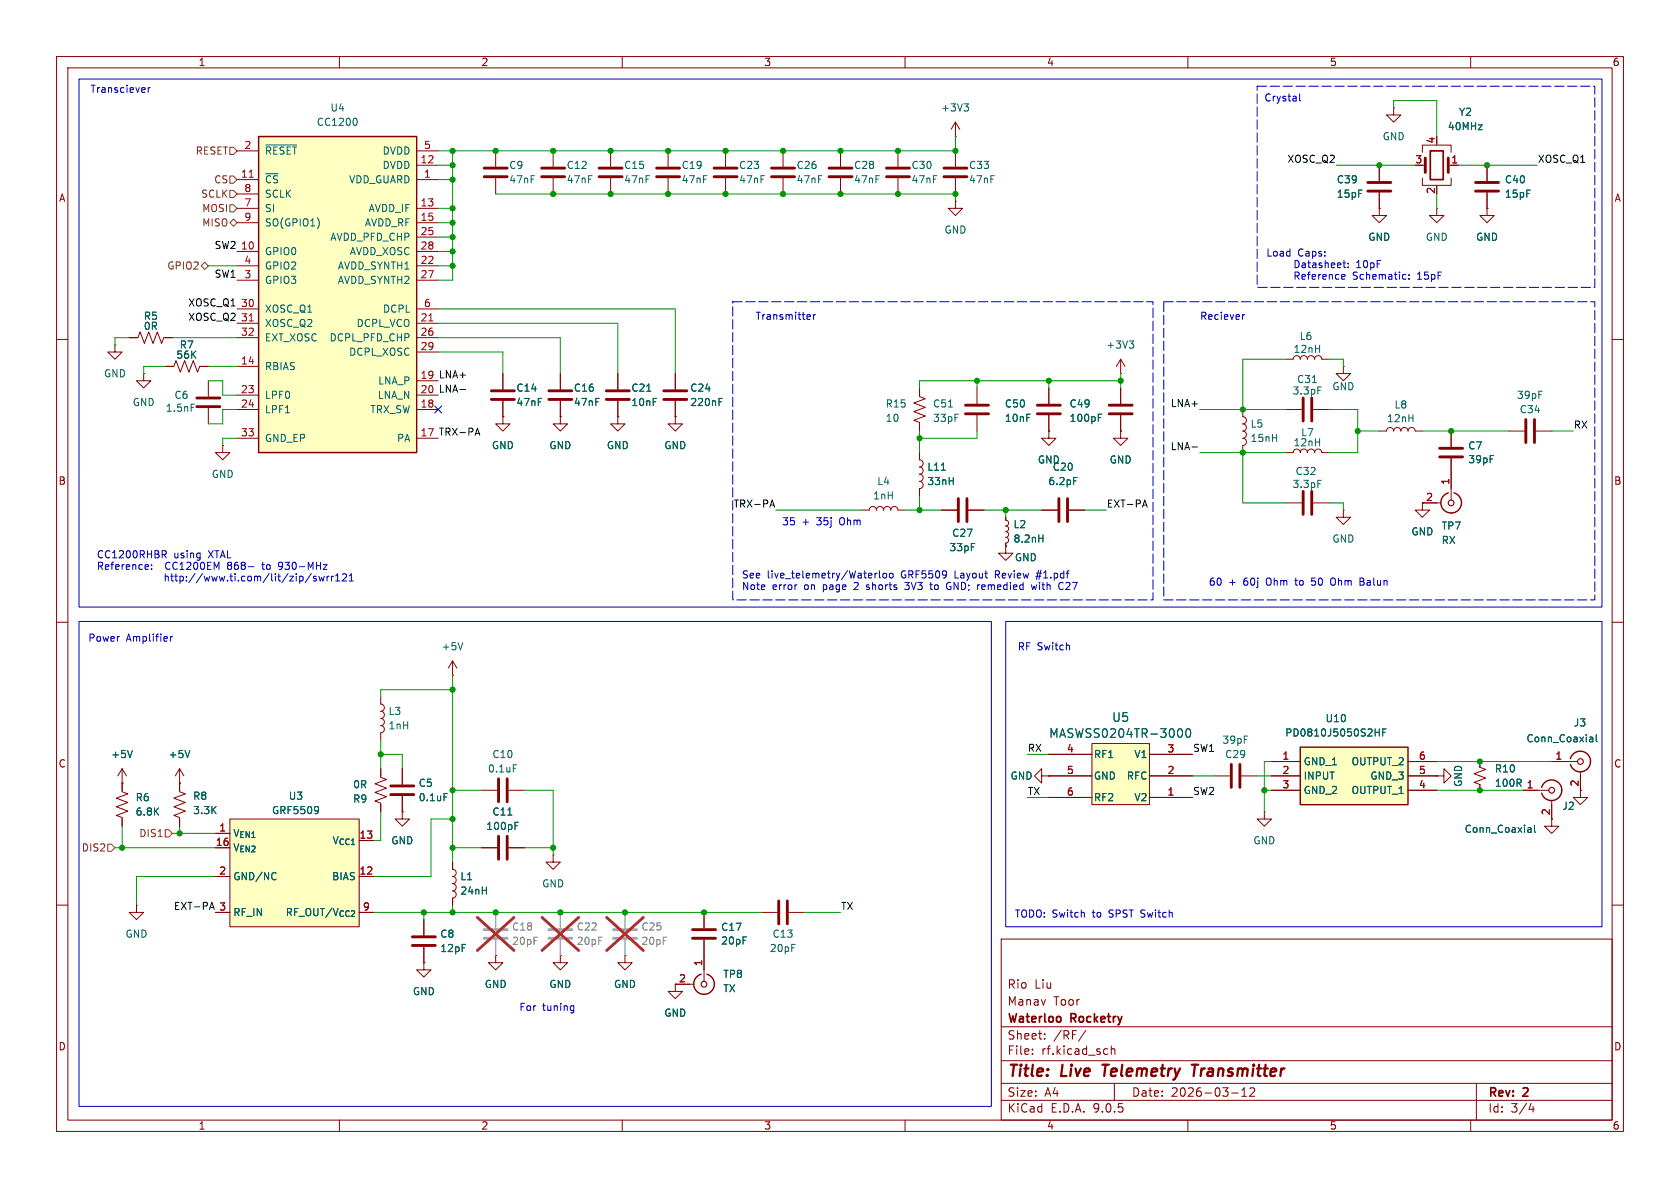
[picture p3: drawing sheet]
<svg xmlns="http://www.w3.org/2000/svg" width="297mm" height="210mm" viewBox="0 0 297 210" stroke-linecap="round" stroke-linejoin="round" font-family="sans-serif">
<g fill="none" stroke="#840000" stroke-width=".18">
<path d="M10 10h277v190h-277zM12 12h273v186h-273zM60 10v2M110 10v2M160 10v2M210 10v2M246.4 19.1v1.2h1.2l-1.2 1.3-1.3-1.3h1.3M246.4 19.1h.1M260 10v2M87.6 26.7v2.8M87.6 31.5v2.8M97.8 26.7v2.8"/>
<path d="M97.8 31.5v2.8M251.5 31.5v1.3h5v-1.3M251.5 26.9v-1.2h5v1.2M251.5 29.2h.5M254 36.8v1.3h1.3l-1.3 1.3-1.3-1.3h1.3M254 36.8h.1M254 32.8v.2M256.5 29.2h1.3M262.9 36.8v1.3h1.3l-1.3 1.3-1.3-1.3h1.3M262.9 36.8h.1M10 60h2M25.4 66v1.3h1.3l-1.3 1.3-1.3-1.3h1.3"/>
<path d="M25.4 66h.1M285 60h2M10 110h2M285 110h2M10 160h2M177 166h108v32h-108zM285 160h2M60 198v2M110 198v2M160 198v2M177 194.5h108M177 191.5h108"/>
<path d="M177 187.5h108M177 181.5h108M182.5 186.3v.1M182.5 185.5v.1M184.7 183.6v.1M184.7 182.8v.1M192 182.1l-1.3 2M196.5 184.9v1.5M196.5 185.5l.2-.1 .3 .1 .1 .9M197 191.5v3M210 198v2M217.7 193.2h1.2"/>
<path d="M219.5 193.8h.9M219.5 192.7l.5-.4v1.5M221 192.4l.5-.1 .2 .1 .1 .3-.9 1.1h.9M260 198v2M261 191.5v6.5M270.7 195l-.4 1.1h.9M271 195.6v1"/>
</g>
<path d="M194.9 188.2h1.1M195.5 188.2l-.3 2M210.7 188.2h1.1M211.3 188.2l-.3 2" fill="none" stroke="#840000" stroke-width=".4"/>
<path d="M85.6 29.7h4.1M85.6 31.2h4.1M95.8 29.7h4M95.8 31.2h4M252 27.9v2.6M256 27.9v2.6" fill="none" stroke="#840000" stroke-width=".51"/>
<path d="M252.9 26.7h2.2v5.1h-2.2z" fill="none" stroke="#840000" stroke-width=".3"/>
<path d="M45.7 24.1h28v55.9h-28z" fill="#ffffc2"/>
<path d="M45.7 24.1h28v55.9h-28zM257 87.1a1.81 1.81 0 0 1 1 2.8 1.81 1.81 0 0 1-2.9 0 1.81 1.81 0 0 1 .9-2.8" fill="none" stroke="#840000" stroke-width=".25"/>
<g fill="none" stroke="#840000" stroke-width=".18">
<path d="M41.9 26.7h3.8M41.9 31.8h3.8M41.9 34.3h3.8M41.9 36.8h3.8M41.9 39.4h3.8M73.7 26.7h3.8M73.7 31.8h3.8M73.7 36.8h3.8M73.7 39.4h3.8M73.7 29.2h3.8M168.9 26.7v2.8M168.9 31.5v2.8"/>
<path d="M243.8 36.8v1.3h1.3l-1.3 1.3-1.2-1.3h1.2M243.8 36.8h.1M243.8 29.2v2.8M243.8 34v2.8M262.9 29.2v2.8M262.9 34v2.8M22.9 59.7h1.5l.4-1 .7 2 .8-2 .8 2 .7-2 .8 2 .4-1h1.5M41.9 44.5h3.8M41.9 47h3.8M41.9 49.5h3.8M41.9 54.6h3.8M41.9 57.2h3.8"/>
<path d="M41.9 59.7h3.8M73.7 44.5h3.8M73.7 47h3.8M73.7 49.5h3.8M73.7 54.6h3.8M73.7 57.2h3.8M73.7 59.7h3.8M73.7 41.9h3.8M20.3 61v1.2h1.3l-1.3 1.3-1.3-1.3h1.3M20.3 61h.1M29.2 64.8h1.5l.4-1 .8 2 .7-2 .8 2 .8-2 .7 2 .4-1h1.5M36.8 67.3v2.8"/>
<path d="M36.8 72.1v2.8M39.4 78.7v1.3h1.2l-1.2 1.3-1.3-1.3h1.3M39.4 78.7h.1M41.9 64.8h3.8M41.9 69.9h3.8M41.9 72.4h3.8M41.9 77.5h3.8M73.7 69.9h3.8M73.7 72.4h3.8M73.7 77.5h3.8M73.7 62.2h3.8M73.7 67.3h3.8"/>
<path d="M88.9 73.7v1.2h1.3l-1.3 1.3-1.3-1.3h1.3M88.9 73.7h.1M88.9 66v2.8M88.9 70.9v2.8M99.1 73.7v1.2h1.2l-1.2 1.3-1.3-1.3h1.3M99.1 73.7h.1M99.1 66v2.8M99.1 70.9v2.8M119.4 73.7v1.2h1.2l-1.2 1.3-1.3-1.3h1.3M119.4 73.7h.1M185.4 76.2v1.3h1.3l-1.3 1.2-1.3-1.2h1.3M185.4 76.2h.1"/>
<path d="M185.4 68.6v2.8M185.4 73.4v2.8M198.1 66h.1M198.1 76.2v1.3h1.3l-1.3 1.2-1.3-1.2h1.3M198.1 76.2h.1M198.1 63.5l-.7 1.3M198.1 63.5l.8 1.3M198.1 63.5v2.5M198.1 68.6v2.8M198.1 73.4v2.8M219.7 72.4v1.3a.64 .64 0 0 1 .7 .6 .64 .64 0 0 1-.7 .6M219.7 74.9a.64 .64 0 0 1 .7 .7 .64 .64 0 0 1-.7 .6 .64 .64 0 0 1 .7 .6 .64 .64 0 0 1-.7 .7 .64 .64 0 0 1 .7 .6 .64 .64 0 0 1-.7 .6v1.3"/>
<path d="M227.3 63.5h1.3a.64 .64 0 0 1 .6-.6 .64 .64 0 0 1 .7 .6 .64 .64 0 0 1 .6-.6 .64 .64 0 0 1 .6 .6 .64 .64 0 0 1 .7-.6 .64 .64 0 0 1 .6 .6 .64 .64 0 0 1 .6-.6 .64 .64 0 0 1 .7 .6h1.2M227.3 72.4h2.8M232.2 72.4h2.7M237.5 64.8v1.2h1.3l-1.3 1.3-1.3-1.3h1.3M237.5 64.8h.1M243.8 76.2h1.3a.64 .64 0 0 1 .6-.6 .64 .64 0 0 1 .7 .6 .64 .64 0 0 1 .6-.6 .64 .64 0 0 1 .6 .6 .64 .64 0 0 1 .7-.6 .64 .64 0 0 1 .6 .6 .64 .64 0 0 1 .7-.6 .64 .64 0 0 1 .6 .6h1.3M256.5 76.2v2.8M266.7 76.2h2.8M271.5 76.2h2.8M177.8 96.5v1.3h1.3l-1.3 1.3-1.3-1.3h1.3M177.8 96.5h.1M177.8 91.4v.5l.4 .2 .1 .4-.1 .3-.4 .2"/>
<path d="M177.8 93l.3 .1 .2 .2-.1 .5-.4 .2 .4 .1 .1 .4-.1 .4-.4 .1 .4 .1 .1 .4-.1 .4-.4 .1v.5M184.1 90.2h2.8M189 90.2h2.8M227.3 80h1.3a.64 .64 0 0 1 .6-.6 .64 .64 0 0 1 .7 .6 .64 .64 0 0 1 .6-.6 .64 .64 0 0 1 .6 .6 .64 .64 0 0 1 .7-.6 .64 .64 0 0 1 .6 .6 .64 .64 0 0 1 .6-.6 .64 .64 0 0 1 .7 .6h1.2M227.3 88.9h2.8M232.2 88.9h2.7M237.5 90.2v1.2h1.3l-1.3 1.3-1.3-1.3h1.3M237.5 90.2h.1M254.8 88.9h-3.3v1.3h1.2l-1.2 1.2-1.3-1.2h1.3M256.5 81v7.4M80 119.4h.1M80 116.8l-.8 1.3"/>
<path d="M80 116.8l.8 1.3M80 116.8v2.6M21.6 138.4h.1M21.6 135.9v4.1l1 .3-2 .8 2 .8-2 .7 2 .8-2 .7 1 .4v1.6M21.6 135.9l-.8 1.3M21.6 135.9l.8 1.3M31.7 138.4h.1M31.7 135.9l-.7 1.3M31.7 135.9l.8 1.3M31.7 135.9v2.5M67.3 123.2v1.3a.64 .64 0 0 1 .7 .6 .64 .64 0 0 1-.7 .6 .64 .64 0 0 1 .7 .7 .64 .64 0 0 1-.7 .6 .64 .64 0 0 1 .7 .6 .64 .64 0 0 1-.7 .7 .64 .64 0 0 1 .7 .6 .64 .64 0 0 1-.7 .6v1.3M85.1 139.7h2.8"/>
<path d="M89.9 139.7h2.8M24.1 160v1.3h1.3l-1.3 1.3-1.2-1.3h1.2M24.1 160h.1M87.6 168.9v1.3h1.3l-1.3 1.3-1.2-1.3h1.2M87.6 168.9h.1"/>
</g>
<g fill="none" stroke="#006464" stroke-width=".18">
<path d="M47 25.6h5.5M56.3 38.9l.2 .4-.2 .8M62.8 20.9a.79 .79 0 0 1 0 1.3M33.8 71.4h.6M194.2 73.8h.4M194.2 73.2h.6M199.6 60.3h.8l-.4 .5M200.2 60.8l.2 .2v.3l-.2 .2M232 67.6h.7M233 68.4h.6M183.7 95.2h.7M184.4 94.6v1.2"/>
<path d="M189.8 84.4h.6M233 84.9h.6M81.8 113.6l-.4 1.3M23.4 132.7l-.4 1.2M33.6 132.7l-.5 1.2M90.7 135.2h.6"/>
</g>
<path d="M44.1 31.3h.7M44.1 56.7h.7M75.8 56.7h.7" fill="none" stroke="#a90000" stroke-width=".18"/>
<g fill="none" stroke="#840000" stroke-width=".51">
<path d="M166.9 29.7h4M166.9 31.2h4M241.8 32.3h4.1M241.8 33.8h4.1M260.9 32.3h4M260.9 33.8h4M34.8 70.4h4.1M34.8 71.9h4.1M86.9 69.1h4M86.9 70.6h4M97 69.1h4.1M97 70.6h4.1"/>
<path d="M183.4 71.6h4.1M183.4 73.2h4.1M196.1 71.6h4.1M196.1 73.2h4.1M230.4 70.4v4M231.9 70.4v4M254.5 79.2h4.1M269.7 74.2v4M271.3 74.2v4M187.2 88.1v4.1M188.7 88.1v4.1M230.4 86.9v4"/>
<path d="M231.9 86.9v4M254.5 80.8h4.1M88.1 137.7v4M89.7 137.7v4"/>
</g>
<circle cx="256.5" cy="88.9" r=".51" fill="none" stroke="#840000" stroke-width=".2"/>
<path d="M229.9 132.1h19v10.1h-19z" fill="#ffffc2"/>
<path d="M229.9 132.1h19v10.1h-19zM277.6 134.1a1.81 1.81 0 0 1 2.8-1 1.81 1.81 0 0 1 0 3 1.81 1.81 0 0 1-2.8-1M125 172.2a1.81 1.81 0 0 1 1 2.8 1.81 1.81 0 0 1-3 0 1.81 1.81 0 0 1 1-2.8" fill="none" stroke="#840000" stroke-width=".25"/>
<g fill="none" stroke="#840000" stroke-width=".18">
<path d="M107.9 26.7v2.8M107.9 31.5v2.8M118.1 26.7v2.8M118.1 31.5v2.8M128.3 26.7v2.8M128.3 31.5v2.8M138.4 26.7v2.8M138.4 31.5v2.8M148.6 26.7v2.8M148.6 31.5v2.8M158.7 26.7v2.8M158.7 31.5v2.8"/>
<path d="M168.9 24.1h.1M168.9 35.6v1.2h1.3l-1.3 1.3-1.3-1.3h1.3M168.9 35.6h.1M168.9 21.6l-.8 1.3M168.9 21.6l.8 1.3M168.9 21.6v2.5M109.2 73.7v1.2h1.3l-1.3 1.3-1.3-1.3h1.3M109.2 73.7h.1M109.2 66v2.8M109.2 70.9v2.8M119.4 66v2.8M119.4 70.9v2.8"/>
<path d="M172.7 68.6v2.8M172.7 73.4v2.8M152.4 90.2h1.3a.64 .64 0 0 1 .6-.7 .64 .64 0 0 1 .6 .7 .64 .64 0 0 1 .7-.7 .64 .64 0 0 1 .6 .7 .64 .64 0 0 1 .6-.7 .64 .64 0 0 1 .7 .7 .64 .64 0 0 1 .6-.7 .64 .64 0 0 1 .6 .7h1.3M166.4 90.2h2.8M171.2 90.2h2.8M31.7 138.4v1.6l1.1 .3-2.1 .8 2.1 .8-2.1 .7 2.1 .8-2.1 .7 1 .4v1.6M71.1 135.9v2.8M224.8 134.6h5.1M224.8 137.2h5.1M224.8 139.7h5.1M248.9 134.6h5.1M248.9 137.2h5.1"/>
<path d="M248.9 139.7h5.1M274.3 134.6h4.6M279.4 136.4v3.3M71.1 140.7v2.8M97.8 151.1v1.3h1.3l-1.3 1.3-1.3-1.3h1.3M97.8 151.1h.1M223.5 143.5v1.3h1.3l-1.3 1.3-1.3-1.3h1.3M223.5 143.5h.1M99.1 168.9v1.3h1.2l-1.2 1.3-1.3-1.3h1.3M99.1 168.9h.1M110.5 168.9v1.3h1.3l-1.3 1.3-1.3-1.3h1.3M110.5 168.9h.1"/>
<path d="M119.4 174h3.3M124.5 161.3v2.8M124.5 166.1v7.4M134.6 161.3h2.8M139.4 161.3h2.8"/>
</g>
<g fill="none" stroke="#006464" stroke-width=".18">
<path d="M170.4 18.4h.8l-.4 .4M171 18.8l.2 .3v.3l-.2 .2M114.3 69.2h.8M127.1 71h.4M127.1 70.4h.6M167.7 72h.7M243.1 129.5h.7M243.8 128.8v1.3M244.4 129.5h.5M245 128.8h-.6v1.3M281.2 130.3h.2l.2 .2v.6M281.6 131.1h-.4"/>
<path d="M281.6 130.6l-.4 .1M282.2 129.9v1.1l.2 .1M78.5 140.3h.6"/>
</g>
<g fill="none" stroke="#840000" stroke-width=".51">
<path d="M105.9 29.7h4.1M105.9 31.2h4.1M116.1 29.7h4M116.1 31.2h4M126.2 29.7h4.1M126.2 31.2h4.1M136.4 29.7h4.1M136.4 31.2h4.1M146.6 29.7h4M146.6 31.2h4M156.7 29.7h4.1M156.7 31.2h4.1"/>
<path d="M107.2 69.1h4.1M107.2 70.6h4.1M117.3 69.1h4.1M117.3 70.6h4.1M170.7 71.6h4.1M170.7 73.2h4.1M169.4 88.1v4.1M170.9 88.1v4.1M69.1 138.9h4.1M69.1 140.5h4.1M137.7 159.3v4M139.2 159.3v4"/>
<path d="M122.4 164.3h4.1M122.4 165.9h4.1"/>
</g>
<path d="M85.6 164.3h4.1M85.6 165.9h4.1M97 164.3h4.1M97 165.9h4.1M108.5 164.3h4M108.5 165.9h4" fill="none" stroke="#a1a1a1" stroke-width=".51"/>
<path d="M87.6 161.3v2.8M87.6 166.1v2.8M99.1 161.3v2.8M99.1 166.1v2.8M110.5 161.3v2.8M110.5 166.1v2.8" fill="none" stroke="#a1a1a1" stroke-width=".18"/>
<path d="M84.4 162.2l6.5 5.8M90.9 162.2l-6.5 5.8M95.8 162.2l6.5 5.8M102.3 162.2l-6.5 5.8M107.3 162.2l6.4 5.8M113.7 162.2l-6.4 5.8" fill="none" stroke="#e12e31" stroke-width=".46"/>
<g fill="none" stroke="#840000" stroke-width=".2">
<circle cx="279.4" cy="134.6" r=".51"/>
<circle cx="124.5" cy="174" r=".51"/>
</g>
<path d="M40.6 144.8h22.9v19h-22.9z" fill="#ffffc2"/>
<path d="M184.1 137.2v-1.3l-1.2 1.3 1.2 1.2v-1.2h1.3M185.4 137.2h.1M38.1 147.3h2.5M38.1 149.9h2.5M38.1 154.9h2.5M40.6 144.8h22.9v19h-22.9zM63.5 154.9h2.5M38.1 161.3h2.5M63.5 161.3h2.5" fill="none" stroke="#840000" stroke-width=".18"/>
<path d="M48.6 154.2l.2 .2M48.8 155.4l-.2 .1M56.2 142.6l.1 .1a1.07 1.07 0 0 1-.2 1M56.3 143.1l-.1 .2" fill="none" stroke="#006464" stroke-width=".18"/>
<path d="M193 131.4h10.2v10.8h-10.2z" fill="#ffffc2"/>
<g fill="none" stroke="#840000" stroke-width=".18">
<path d="M243.8 36.8h.1M243.8 29.2v2.8M243.8 34v2.8M256.5 29.2h1.3M262.9 36.8h.1M262.9 29.2v2.8M262.9 34v2.8M22.9 59.7h1.2M29.2 59.7h1.3M29.2 64.8h1.3M35.6 64.8h1.2M88.9 73.7h.1"/>
<path d="M88.9 66v2.8M88.9 70.9v2.8M99.1 73.7h.1M99.1 66v2.8M99.1 70.9v2.8M109.2 73.7h.1M109.2 66v2.8M109.2 70.9v2.8M119.4 73.7h.1M119.4 66v2.8M119.4 70.9v2.8M162.6 68.6v1.5l1 .4-2.1 .7 2.1 .8-2.1 .8 2.1 .7-2.1 .8 1.1 .4v1.5"/>
<path d="M185.4 76.2h.1M185.4 68.6v2.8M185.4 73.4v2.8M198.1 76.2h.1M198.1 68.6v2.8M198.1 73.4v2.8M256.5 76.2v2.8M162.6 80v1.3a.64 .64 0 0 1 .6 .6 .64 .64 0 0 1-.6 .7 .64 .64 0 0 1 .6 .6 .64 .64 0 0 1-.6 .6 .64 .64 0 0 1 .6 .7 .64 .64 0 0 1-.6 .6 .64 .64 0 0 1 .6 .6 .64 .64 0 0 1-.6 .7v1.2M166.4 90.2h2.8M171.2 90.2h2.8M177.8 96.5h.1M177.8 91.4v.5"/>
<path d="M177.8 96v.5M184.1 90.2h2.8M189 90.2h2.8M251.5 88.9h2.5M256.5 81v5.4M21.6 138.4h.1M21.6 138.4v1.3M31.7 138.4h.1M31.7 138.4v1.3M67.3 135.9v1.5l1 .4-2 .8 2 .7-2 .8 2 .7-2 .8 1 .4v1.5M71.1 135.9v2.8M185.4 137.2h.1"/>
<path d="M185.4 133.4h7.6M185.4 137.2h7.6M193 131.4h10.2v10.8h-10.2zM203.2 133.4h7.6M203.2 137.2h7.6M214.6 137.2h2.8M219.5 137.2h2.7M224.8 137.2h5.1M224.8 139.7h5.1M224.8 134.6h5.1M248.9 137.2h5.1M248.9 139.7h5.1"/>
<path d="M248.9 134.6h5.1M254 137.2h1.3v-1.3l1.2 1.3-1.2 1.2v-1.2M254 137.2h.1M261.6 134.6v1l1 .4-2 .8 2 .7-2 .8 1 .4v1M269.2 139.7h4.6M274.3 134.6h2.6M279.4 137.2v3.8h1.3l-1.3 1.2-1.3-1.2h1.3M21.6 144.8v1.3M31.7 144.8v1.3M38.1 149.9h2.5M38.1 147.3h2.5M38.1 154.9h2.5"/>
<path d="M63.5 154.9h2.5M71.1 143.5v1.3h1.3l-1.3 1.3-1.3-1.3h1.3M71.1 143.5h.1M71.1 140.7v2.8M80 152.4v1.3a.64 .64 0 0 1 .7 .6 .64 .64 0 0 1-.7 .6 .64 .64 0 0 1 .7 .7 .64 .64 0 0 1-.7 .6M80 156.2a.64 .64 0 0 1 .7 .6 .64 .64 0 0 1-.7 .7 .64 .64 0 0 1 .7 .6 .64 .64 0 0 1-.7 .7v1.2M85.1 149.9h2.8M89.9 149.9h2.8M185.4 141h7.6M203.2 141h7.6M274.3 141.5v4.6h1.3l-1.3 1.2-1.3-1.2h1.3M38.1 161.3h2.5"/>
<path d="M63.5 161.3h2.5M74.9 170.2v1.3h1.3l-1.3 1.2-1.2-1.2h1.2M74.9 170.2h.1M74.9 162.6v2.8M74.9 167.4v2.8M87.6 168.9h.1M99.1 168.9h.1M110.5 168.9h.1M121.9 174h-2.5v1.3h1.2l-1.2 1.2-1.3-1.2h1.3M124.5 161.3v2.8M124.5 166.1v5.4"/>
</g>
<g fill="none" stroke="#006464" stroke-width=".18">
<path d="M114.3 69.2h.8M127.1 71h.4M127.1 70.4h.6M194.2 73.8h.4M194.2 73.2h.6M166.4 83.1h.7M183.7 95.2h.7M184.4 94.6v1.2M189.8 84.4h.6M23.4 132.7l-.4 1.2M33.6 132.7l-.5 1.2M208.4 128.9l.1-.1a.83 .83 0 0 1 .6 .7 .83 .83 0 0 1-.3 .8h-.4"/>
<path d="M209.8 128.9l.2-.1a.83 .83 0 0 1 .6 .7 .83 .83 0 0 1-.3 .8h-.2a.83 .83 0 0 1-.6-.6 .83 .83 0 0 1 .3-.8zM243.1 129.5h.7M243.8 128.8v1.3M244.4 129.5h.5M245 128.8h-.6v1.3M281.2 130.3h.2l.2 .2v.6M281.6 131.1h-.4M281.6 130.6l-.4 .1M282.2 129.9v1.1l.2 .1M48.6 154.2l.2 .2M48.8 155.4l-.2 .1M56.2 142.6l.1 .1a1.07 1.07 0 0 1-.2 1"/>
<path d="M56.3 143.1l-.1 .2M78.5 140.3h.6M89.8 144.1h.7M91 146h.5M91 145.4h.7M270.2 146.3h.3l.2 .2v.6M270.7 147.1h-.5M270.7 146.6l-.5 .1M271.3 145.9v1.1l.2 .1"/>
</g>
<path d="M217.7 135.1v4.1M219.2 135.1v4.1M88.1 147.8v4.1M89.7 147.8v4.1M72.9 165.6h4.1M72.9 167.1h4.1" fill="none" stroke="#840000" stroke-width=".51"/>
<path d="M272.5 139.2a1.81 1.81 0 0 1 2.8-1 1.81 1.81 0 0 1 .1 2.9 1.81 1.81 0 0 1-2.8-.9" fill="none" stroke="#840000" stroke-width=".25"/>
<circle cx="274.3" cy="139.7" r=".51" fill="none" stroke="#840000" stroke-width=".2"/>
<path d="M40.6 33.7h.7l.6 .6-.6 .6h-.7zM40.6 31.1h.7l.6 .7-.6 .6h-.7zM40.6 26h.7l.6 .7-.6 .6h-.7zM40.6 36.2h.7l.6 .6-.6 .7h-.7zM40.6 39.4l.7-.7 .6 .7-.6 .6zM35.6 47l.6-.6 .6 .6-.6 .6zM19 149.2h.7l.6 .7-.6 .6h-.7zM29.2 146.7h.6l.7 .6-.7 .7h-.6z" fill="none" stroke="#725600" stroke-width=".18"/>
<path d="M81.3 68.9h1M84.1 76.6h.6M84.4 75.7l.4 1.3M210.7 79h1M136.2 89.3h.6M136.5 88.4l.4 1.3M202.1 89.3h.6M202.4 88.4l.4 1.3M37.5 159.5l.4 1.3M37.2 160.4h.6" fill="none" stroke="#0f0f0f" stroke-width=".18"/>
<g fill="none" stroke="#009600" stroke-width=".18">
<path d="M246.4 19.1v-1.3h7.6v6.3M77.5 29.2h2.5M77.5 39.4h2.5M77.5 36.8h2.5M77.5 31.8h2.5M80 26.7v22.8h-2.5M87.6 34.3h81.3v1.3M168.9 24.1v2.6h-91.4M236.2 29.2h14M254 34.3v2.5M257.8 29.2h14M22.9 59.7h-2.6v1.3"/>
<path d="M30.5 59.7h11.4M36.8 47h5.1M77.5 41.9h2.5M77.5 57.2h31.7v8.8M77.5 59.7h21.6v6.3M77.5 54.6h41.9v11.4M77.5 44.5h2.5M77.5 47h2.5M29.2 64.8h-3.8v1.2M36.8 67.3h2.6v2.6h2.5M36.8 64.8h5.1M41.9 72.4h-2.5v2.5h-2.6"/>
<path d="M41.9 77.5h-2.5v1.2M77.5 62.2h11.4v3.8M162.6 76.2v3.8M172.7 76.2v1.3h-10.1M172.7 67.3v1.3M185.4 67.3v1.3M198.1 67.3h-35.5v1.3M198.1 66v2.6M212.1 72.4h15.2M227.3 63.5h-7.6v8.9M234.9 72.4h5.1v7.6h-5.1M234.9 63.5h2.6v1.3"/>
<path d="M240 76.2h3.8M251.5 76.2h15.2M274.3 76.2h3.8M137.2 90.2h15.2M160 90.2h6.4M162.6 87.6v2.6M174 90.2h10.1M177.8 90.2v1.2M191.8 90.2h3.8M212.1 80h15.2M219.7 80v8.9h7.6M234.9 88.9h2.6v1.3"/>
<path d="M80 119.4v33M67.3 133.4h3.8v2.5M67.3 130.8v5.1M80 121.9h-12.7v1.3M80 139.7h5.1M92.7 139.7h5.1v11.4M181.6 133.4h3.8M210.8 137.2h3.8M222.2 137.2h2.6M223.5 139.7h1.3M224.8 134.6h-1.3v8.9M254 134.6h20.3"/>
<path d="M254 139.7h15.2M20.3 149.9h17.8M21.6 146.1v3.8M30.5 147.3h7.6M31.7 146.1v1.2M38.1 154.9h-14v5.1M67.3 143.5v5.1h-1.3M80 149.9h5.1M80 144.8h-3.8v10.1h-10.2M92.7 149.9h5.1M181.6 141h3.8M66 161.3h68.6"/>
<path d="M74.9 161.3v1.3M80 160v1.3M142.2 161.3h6.4"/>
</g>
<path d="M76.9 71.8l1.2 1.2M78.1 71.8l-1.2 1.2" fill="none" stroke="#000084" stroke-width=".18"/>
<g fill="none" stroke="#0000c2" stroke-width=".18">
<path d="M14 14h269.2v93.3h-269.2zM26.2 15.5v.8M26.6 15.5l-.4 .2M229.8 16.6v1.1l.1 .2M142.8 55.6l.4 .1 .1 .2-.6 .1M143.2 56.4l-.4 .1M143.8 55.6v.9M144.2 55.6l-.4 .3M219.7 55.6v.9M220 55.6l-.3 .3M232.4 48.5l.2 .3-.6 .1M232.5 49.3l-.1 .1"/>
<path d="M233.1 48.5v.9M233.2 46.5v.3l.5 .2v.1l-.1 .2h-.4M233.5 48.5l-.4 .3M233.9 48.9l.6-.1-.1-.2-.4-.1-.1 .2v.6h.5M234.3 46v1.3M234.3 46.5v.1M234.5 46.5l.3 .2v.6M235 48.6l.2-.1 .3 .1v.8M235 48.5v.9M235.4 46.9l.6-.1-.1-.3h-.4l-.1 .2v.6h.5M236.5 46.9l.6-.1-.1-.3h-.4l-.1 .2v.6h.5M236.7 48.6l-.4-.1-.2 .3 .1 .5h.5"/>
<path d="M237.2 48.9l.6-.1-.1-.2-.3-.1-.2 .2v.6h.5M237.4 46.5h.5M237.6 46v1.1l.3 .2M238.3 47.2v.1M238.3 46.5v.2M248.2 48.5l.3 .1M248.5 49.3l-.3 .1M249.1 49.2v.2M249.1 48.6v.1M26.1 99.8l.2 .3-.7 .1M26.8 99.9v.1M28.7 97.3h.5l.2 .3-.1 .3-.6 .1"/>
<path d="M29 98l.4 .6M49.5 99.4l-.3 .2v.3l.3 .3M57.2 99.8h.6l-.6 .9h.6M14 109.9h161.3v85.7h-161.3zM26.2 100.6l-.1 .1M26.8 100.5v.2M30.1 112.5v.9M30.5 112.5l-.4 .3M43.9 100.2h1M49.4 100.7h.2M55 101.4l-1.1 1.6M55.9 101.9h-.3l-.2 .1 .1 .2 .4 .1v.3h-.5"/>
<path d="M56.4 101.9l.2 .8 .3-.6 .2 .6 .2-.8M57.8 101.9v.8M58.2 101.9l-.4 .2M58.6 101.9v.8M59 101.9l-.4 .2M59.3 102.7h.8M59.3 101.8l.4-.4v1.3M60.5 101.6l.5-.2 .3 .4-.8 .9h.8M61.7 102.7h.8M61.7 101.8l.4-.4v1.3M153.2 104.2h.1M153.2 103.4v.2l.2 .2"/>
<path d="M154.7 101.3v.9M155.1 101.3l-.4 .3M155.5 100.9v1.1l.2 .2M156.1 101.5l.2-.2 .4 .2v.4l-.1 .2-.3 .1-.2-.1zM157.3 101.5l.2-.2 .3 .2 .1 .4-.1 .2-.3 .1-.2-.1zM160 104.1l.5 .1M160.7 103l-.4 .4h.2M164.4 103.4h.4M164.5 104l.3 .2M167.6 103h.5M167.9 103.7h.2M168.1 104.1l-.2 .1h-.3"/>
<path d="M177.8 109.9h105.4v53.9h-105.4zM182.3 103.4l.3 .8 .2-.6 .3 .6 .2-.8M183.1 101.9h.9M183.2 101.3h.9M183.6 100.8l-.4 1.6M188 104.1l-.3 .1M189.1 103.5l-.7 .7h.8M231.9 103.3l.1 .2M232.5 102.2h-.6v.6l.1-.1M235.8 102.2a.43 .43 0 0 0-.6 .4v.4a.43 .43 0 0 0 .6 .5M240.4 102.2h.6M240.4 102.8h.5"/>
<path d="M240.9 102.8h.1M241 102.7l-.1 .1M241 103.4l-.6 .1M101.1 177.8l.3 .1M101.4 177.8v1l-.2 .3M101.4 178.6h-.3"/>
</g>
<path d="M222.2 15.2h59.7v35.6h-59.7zM129.5 53.3h74.3v52.7h-74.3zM205.7 53.3h76.2v52.7h-76.2z" fill="none" stroke="#0000c2" stroke-width=".18" stroke-dasharray="1.7 .6"/>
<path d="M87.6 161.3v2.8M87.6 166.1v2.8M99.1 161.3v2.8M99.1 166.1v2.8M110.5 161.3v2.8M110.5 166.1v2.8" fill="none" stroke="#a1a1a1" stroke-width=".18"/>
<path d="M84.4 162.2l6.5 5.8M90.9 162.2l-6.5 5.8M95.8 162.2l6.5 5.8M102.3 162.2l-6.5 5.8M107.3 162.2l6.4 5.8M113.7 162.2l-6.4 5.8" fill="none" stroke="#e12e31" stroke-width=".46"/>
<g fill="#009600" stroke="#009600" stroke-width=".18">
<circle cx="162.6" cy="90.2" r=".46"/>
<circle cx="177.8" cy="90.2" r=".46"/>
<circle cx="87.6" cy="26.7" r=".46"/>
<circle cx="168.9" cy="26.7" r=".46"/>
<circle cx="223.5" cy="139.7" r=".46"/>
<circle cx="261.6" cy="134.6" r=".46"/>
<circle cx="261.6" cy="139.7" r=".46"/>
<circle cx="243.8" cy="29.2" r=".46"/>
<circle cx="256.5" cy="76.2" r=".46"/>
<circle cx="240" cy="76.2" r=".46"/>
<circle cx="219.7" cy="80" r=".46"/>
<circle cx="262.9" cy="29.2" r=".46"/>
<circle cx="118.1" cy="34.3" r=".46"/>
<circle cx="107.9" cy="34.3" r=".46"/>
<circle cx="118.1" cy="26.7" r=".46"/>
<circle cx="158.7" cy="34.3" r=".46"/>
<circle cx="148.6" cy="34.3" r=".46"/>
<circle cx="168.9" cy="34.3" r=".46"/>
<circle cx="148.6" cy="26.7" r=".46"/>
<circle cx="158.7" cy="26.7" r=".46"/>
<circle cx="128.3" cy="26.7" r=".46"/>
<circle cx="128.3" cy="34.3" r=".46"/>
<circle cx="138.4" cy="26.7" r=".46"/>
<circle cx="138.4" cy="34.3" r=".46"/>
<circle cx="172.7" cy="67.3" r=".46"/>
<circle cx="162.6" cy="77.5" r=".46"/>
<circle cx="97.8" cy="34.3" r=".46"/>
<circle cx="219.7" cy="72.4" r=".46"/>
<circle cx="185.4" cy="67.3" r=".46"/>
<circle cx="198.1" cy="67.3" r=".46"/>
<circle cx="97.8" cy="26.7" r=".46"/>
<circle cx="107.9" cy="26.7" r=".46"/>
<circle cx="80" cy="26.7" r=".46"/>
<circle cx="80" cy="41.9" r=".46"/>
<circle cx="80" cy="39.4" r=".46"/>
<circle cx="80" cy="36.8" r=".46"/>
<circle cx="80" cy="31.8" r=".46"/>
<circle cx="80" cy="29.2" r=".46"/>
<circle cx="80" cy="44.5" r=".46"/>
<circle cx="80" cy="47" r=".46"/>
<circle cx="80" cy="121.9" r=".46"/>
<circle cx="80" cy="139.7" r=".46"/>
<circle cx="74.9" cy="161.3" r=".46"/>
<circle cx="67.3" cy="133.4" r=".46"/>
<circle cx="21.6" cy="149.9" r=".46"/>
<circle cx="31.7" cy="147.3" r=".46"/>
<circle cx="87.6" cy="161.3" r=".46"/>
<circle cx="97.8" cy="149.9" r=".46"/>
<circle cx="110.5" cy="161.3" r=".46"/>
<circle cx="80" cy="144.8" r=".46"/>
<circle cx="99.1" cy="161.3" r=".46"/>
<circle cx="80" cy="161.3" r=".46"/>
<circle cx="80" cy="149.9" r=".46"/>
<circle cx="124.5" cy="161.3" r=".46"/>
</g>
<g font-size="2.8" fill="#840000">
<text x="178" y="190.9">Title:</text>
<text x="187.7" y="190.9">Live</text>
<text x="195.8" y="190.9">Telemetry</text>
<text x="212.4" y="190.9">Transmitter</text>
</g>
<g font-size="2.1" fill="#006464">
<text x="185.4" y="130.6">MASWSS0204TR-3000</text>
<text x="196.5" y="127.8">U5</text>
</g>
<g font-size="2.1" fill="#840000">
<text x="178" y="178">Manav</text>
<text x="178" y="175">Rio</text>
<text x="182.9" y="175">Liu</text>
<text x="186.2" y="178">Toor</text>
<text x="178" y="184">Sheet:</text>
<text x="178" y="181.2">Waterloo</text>
<text x="186.2" y="184">/RF/</text>
<text x="189.4" y="181.2">Rocketry</text>
<text x="178" y="186.7">File:</text>
<text x="184.1" y="186.7">rf.kicad_sch</text>
<text x="178" y="196.9">KiCad</text>
<text x="178" y="194.1">Size:</text>
<text x="184.7" y="194.1">A4</text>
<text x="185.7" y="196.9">E.D.A.</text>
<text x="193.3" y="196.9">9.0.5</text>
<text x="200" y="194.1">Date:</text>
<text x="207" y="194.1">2026-03-12</text>
<text x="263" y="194.3">Rev:</text>
<text x="263" y="196.9">Id:</text>
<text x="267.1" y="196.9">3/4</text>
<text x="269.4" y="194.3">2</text>
</g>
<g font-size="1.8" fill="#840000">
<text x="35" y="11.9">1</text>
<text x="85" y="11.9">2</text>
<text x="135" y="11.9">3</text>
<text x="185" y="11.9">4</text>
<text x="235" y="11.9">5</text>
<text x="285" y="11.9">6</text>
<text x="10.3" y="35.9">A</text>
<text x="285.3" y="35.9">A</text>
<text x="10.3" y="85.9">B</text>
<text x="252" y="88.6">2</text>
<text x="285.3" y="85.9">B</text>
<text x="10.3" y="135.9">C</text>
<text x="285.3" y="135.9">C</text>
<text x="279.1" y="139.1" transform="rotate(-90 279.1 139.1)">2</text>
<text x="274.1" y="144.2" transform="rotate(-90 274.1 144.2)">2</text>
<text x="10.3" y="185.9">D</text>
<text x="285.3" y="185.9">D</text>
<text x="35" y="199.9">1</text>
<text x="85" y="199.9">2</text>
<text x="135" y="199.9">3</text>
<text x="185" y="199.9">4</text>
<text x="235" y="199.9">5</text>
<text x="285" y="199.9">6</text>
</g>
<g font-size="1.8" fill="#0000c2">
<text x="15.9" y="16.6">Transciever</text>
<text x="223.4" y="18.1">Crystal</text>
<text x="223.8" y="45.6">Load</text>
<text x="223.8" y="47.6">Datasheet:</text>
<text x="229.4" y="45.6">Caps:</text>
<text x="239.7" y="47.6">10pF</text>
<text x="223.8" y="49.6">Reference</text>
<text x="239.1" y="49.6">Schematic:</text>
<text x="250.7" y="49.6">15pF</text>
<text x="133.5" y="56.7">Transmitter</text>
<text x="212.1" y="56.7">Reciever</text>
<text x="138.2" y="93.1">35</text>
<text x="141.8" y="93.1">+</text>
<text x="144.5" y="93.1">35j</text>
<text x="148.7" y="93.1">Ohm</text>
<text x="17" y="98.9">CC1200RHBR</text>
<text x="17" y="100.9">Reference:</text>
<text x="29.3" y="100.9">CC1200EM</text>
<text x="30.7" y="98.9">using</text>
<text x="37" y="98.9">XTAL</text>
<text x="40.5" y="100.9">868-</text>
<text x="46.9" y="100.9">to</text>
<text x="49.9" y="100.9">930-MHz</text>
<text x="29.2" y="103">http://www.ti.com/lit/zip/swrr121</text>
<text x="131.1" y="102.5">See</text>
<text x="131.1" y="104.5">Note</text>
<text x="135.6" y="102.5">live_telemetry/Waterloo</text>
<text x="136.5" y="104.5">error</text>
<text x="142.3" y="104.5">on</text>
<text x="145.8" y="104.5">page</text>
<text x="151.5" y="104.5">2</text>
<text x="153.9" y="104.5">shorts</text>
<text x="159.4" y="102.5">GRF5509</text>
<text x="160.9" y="104.5">3V3</text>
<text x="165.6" y="104.5">to</text>
<text x="168.6" y="104.5">GND; remedied</text>
<text x="169" y="102.5">Layout</text>
<text x="176.4" y="102.5">Review</text>
<text x="183.9" y="102.5">#1.pdf</text>
<text x="184.1" y="104.5">with</text>
<text x="189.1" y="104.5">C27</text>
<text x="213.6" y="103.7">60</text>
<text x="217.2" y="103.7">+</text>
<text x="219.9" y="103.7">60j</text>
<text x="224.1" y="103.7">Ohm</text>
<text x="229.5" y="103.7">to</text>
<text x="232.5" y="103.7">50</text>
<text x="236.1" y="103.7">Ohm</text>
<text x="241.5" y="103.7">Balun</text>
<text x="15.5" y="113.6">Power</text>
<text x="22.3" y="113.6">Amplifier</text>
<text x="179.8" y="115.2">RF Switch</text>
<text x="179.3" y="162.4">TODO: Switch</text>
<text x="193.3" y="162.4">to</text>
<text x="196.3" y="162.4">SPST Switch</text>
<text x="91.7" y="178.9">For</text>
<text x="95.9" y="178.9">tuning</text>
</g>
<g font-size="1.8" fill="#006464">
<text x="55.9" y="22.5">CC1200</text>
<text x="58.3" y="19.9">U4</text>
<text x="166.3" y="19.9">+3V3</text>
<text x="255.9" y="23.2">40MHz</text>
<text x="257.8" y="20.7">Y2</text>
<text x="46.7" y="27.5">~{RESET}</text>
<text x="67.5" y="27.5">DVDD</text>
<text x="244.3" y="25">GND</text>
<text x="46.7" y="32.6">~{CS}</text>
<text x="46.7" y="35.2">SCLK</text>
<text x="61.6" y="32.6">VDD_GUARD</text>
<text x="67.5" y="30.1">DVDD</text>
<text x="89.9" y="30.1">C9</text>
<text x="89.9" y="32.6">47nF</text>
<text x="100.1" y="30.1">C12</text>
<text x="100.1" y="32.6">47nF</text>
<text x="110.2" y="30.1">C15</text>
<text x="110.2" y="32.6">47nF</text>
<text x="120.4" y="30.1">C19</text>
<text x="120.4" y="32.6">47nF</text>
<text x="130.6" y="30.1">C23</text>
<text x="130.6" y="32.6">47nF</text>
<text x="140.7" y="30.1">C26</text>
<text x="140.7" y="32.6">47nF</text>
<text x="150.9" y="30.1">C28</text>
<text x="150.9" y="32.6">47nF</text>
<text x="161" y="30.1">C30</text>
<text x="161" y="32.6">47nF</text>
<text x="171.2" y="30.1">C33</text>
<text x="171.2" y="32.6">47nF</text>
<text x="236.2" y="32.6">C39</text>
<text x="236.2" y="35.2">15pF</text>
<text x="265.9" y="32.6">C40</text>
<text x="265.9" y="35.2">15pF</text>
<text x="46.7" y="37.7">SI</text>
<text x="46.7" y="40.2">SO(GPIO1)</text>
<text x="64.4" y="40.2">AVDD_RF</text>
<text x="65.1" y="37.7">AVDD_IF</text>
<text x="166.9" y="41.5">GND</text>
<text x="46.7" y="45.3">GPIO0</text>
<text x="46.7" y="47.9">GPIO2</text>
<text x="58.3" y="42.8">AVDD_PFD_CHP</text>
<text x="59.6" y="47.9">AVDD_SYNTH1</text>
<text x="61.7" y="45.3">AVDD_XOSC</text>
<text x="241.8" y="42.8">GND</text>
<text x="252" y="42.8">GND</text>
<text x="260.9" y="42.8">GND</text>
<text x="46.7" y="50.4">GPIO3</text>
<text x="59.6" y="50.4">AVDD_SYNTH2</text>
<text x="25.3" y="56.7">R5</text>
<text x="25.3" y="58.5">0R</text>
<text x="46.7" y="55.5">XOSC_Q1</text>
<text x="46.7" y="58">XOSC_Q2</text>
<text x="62.9" y="58">DCPL_VCO</text>
<text x="67.6" y="55.5">DCPL</text>
<text x="31.1" y="63.6">56K</text>
<text x="31.7" y="61.8">R7</text>
<text x="46.7" y="60.6">EXT_XOSC</text>
<text x="46.7" y="65.6">RBIAS</text>
<text x="58.2" y="60.6">DCPL_PFD_CHP</text>
<text x="61.6" y="63.1">DCPL_XOSC</text>
<text x="195.5" y="61.8">+3V3</text>
<text x="228.6" y="62.6">12nH</text>
<text x="229.7" y="60.3">L6</text>
<text x="18.3" y="66.9">GND</text>
<text x="23.4" y="72">GND</text>
<text x="30.7" y="70.7">C6</text>
<text x="46.7" y="70.7">LPF0</text>
<text x="66.7" y="70.7">LNA_N</text>
<text x="66.8" y="68.2">LNA_P</text>
<text x="91.2" y="69.4">C14</text>
<text x="91.2" y="72">47nF</text>
<text x="101.4" y="69.4">C16</text>
<text x="101.4" y="72">47nF</text>
<text x="111.5" y="69.4">C21</text>
<text x="111.5" y="72">10nF</text>
<text x="121.9" y="72">220nF</text>
<text x="121.9" y="69.4">C24</text>
<text x="228.4" y="70">3.3pF</text>
<text x="229.2" y="67.9">C31</text>
<text x="235.5" y="69.2">GND</text>
<text x="268.1" y="70.7">39pF</text>
<text x="29.2" y="73">1.5nF</text>
<text x="46.7" y="73.3">LPF1</text>
<text x="65.4" y="73.3">TRX_SW</text>
<text x="156.5" y="72.2">R15</text>
<text x="156.5" y="74.8">10</text>
<text x="164.9" y="72.2">C51</text>
<text x="164.9" y="74.8">33pF</text>
<text x="177.6" y="72.2">C50</text>
<text x="177.6" y="74.8">10nF</text>
<text x="189" y="74.8">100pF</text>
<text x="189" y="72.2">C49</text>
<text x="221" y="75.8">L5</text>
<text x="229.9" y="77.3">L7</text>
<text x="245.1" y="74.8">12nH</text>
<text x="246.4" y="72.4">L8</text>
<text x="268.6" y="73.3">C34</text>
<text x="46.7" y="78.3">GND_EP</text>
<text x="70.1" y="78.3">PA</text>
<text x="86.9" y="79.6">GND</text>
<text x="97" y="79.6">GND</text>
<text x="107.2" y="79.6">GND</text>
<text x="117.3" y="79.6">GND</text>
<text x="163.8" y="83.4">L11</text>
<text x="183.4" y="82.1">GND</text>
<text x="186" y="83.4">C20</text>
<text x="196.1" y="82.1">GND</text>
<text x="221" y="78.3">15nH</text>
<text x="228.6" y="79.1">12nH</text>
<text x="259.5" y="79.7">C7</text>
<text x="259.5" y="82.1">39pF</text>
<text x="37.3" y="84.7">GND</text>
<text x="154.3" y="88.5">1nH</text>
<text x="155" y="86">L4</text>
<text x="163.8" y="86">33nH</text>
<text x="185.2" y="86">6.2pF</text>
<text x="228.4" y="86.5">3.3pF</text>
<text x="228.9" y="84.2">C32</text>
<text x="168.2" y="95.1">C27</text>
<text x="179.1" y="93.6">L2</text>
<text x="249.4" y="94.8">GND</text>
<text x="254.8" y="93.8">TP7</text>
<text x="167.8" y="97.6">33pF</text>
<text x="179.1" y="96.1">8.2nH</text>
<text x="179.3" y="99.4">GND</text>
<text x="235.5" y="96.1">GND</text>
<text x="254.8" y="96.4">RX</text>
<text x="78" y="115.2">+5V</text>
<text x="68.6" y="126.6">L3</text>
<text x="68.6" y="129.1">1nH</text>
<text x="216" y="131.7">39pF</text>
<text x="227.1" y="130.4">PD0810J5050S2HF</text>
<text x="234.2" y="127.9">U10</text>
<text x="269.8" y="131.4">Conn_Coaxial</text>
<text x="278.1" y="128.6">J3</text>
<text x="19.6" y="134.2">+5V</text>
<text x="29.7" y="134.2">+5V</text>
<text x="86.2" y="136.8">0.1uF</text>
<text x="87" y="134.2">C10</text>
<text x="193.3" y="134.2">RF1</text>
<text x="200.4" y="134.2">V1</text>
<text x="216.5" y="134.2">C29</text>
<text x="230.4" y="135.5">GND_1</text>
<text x="238.8" y="135.5">OUTPUT_2</text>
<text x="264.2" y="136.8">R10</text>
<text x="23.9" y="141.8">R6</text>
<text x="34" y="141.6">R8</text>
<text x="51" y="141.6">U3</text>
<text x="62.3" y="142.1">R9</text>
<text x="62.3" y="139.5">0R</text>
<text x="73.9" y="139.3">C5</text>
<text x="73.9" y="141.8">0.1uF</text>
<text x="178.6" y="138">GND</text>
<text x="193.3" y="138">GND</text>
<text x="193.3" y="141.8">RF2</text>
<text x="199.1" y="138">RFC</text>
<text x="200.4" y="141.8">V2</text>
<text x="230.4" y="138">INPUT</text>
<text x="230.4" y="140.6">GND_2</text>
<text x="238.8" y="140.6">OUTPUT_1</text>
<text x="242.2" y="138">GND_3</text>
<text x="258.7" y="139.2" transform="rotate(-90 258.7 139.2)">GND</text>
<text x="264.2" y="139.3">100R</text>
<text x="276.1" y="143.4">J2</text>
<text x="23.9" y="144.4">6.8K</text>
<text x="34" y="144.1">3.3K</text>
<text x="41.1" y="148.2">V_{EN1}</text>
<text x="48" y="144.1">GRF5509</text>
<text x="58.6" y="149.5">V_{CC1}</text>
<text x="69.1" y="149.5">GND</text>
<text x="85.9" y="146.9">100pF</text>
<text x="87" y="144.4">C11</text>
<text x="221.5" y="149.5">GND</text>
<text x="258.8" y="147.4">Conn_Coaxial</text>
<text x="41.1" y="150.7">V_{EN2}</text>
<text x="41.1" y="155.8">GND/NC</text>
<text x="58.6" y="155.8">BIAS</text>
<text x="81.3" y="155.8">L1</text>
<text x="81.3" y="158.3">24nH</text>
<text x="95.8" y="157.1">GND</text>
<text x="22.1" y="166">GND</text>
<text x="41.1" y="162.2">RF_IN</text>
<text x="50.4" y="162.2">RF_OUT/V_{CC2}</text>
<text x="77.7" y="166">C8</text>
<text x="127.4" y="164.8">C17</text>
<text x="127.4" y="167.2">20pF</text>
<text x="136.5" y="166">C13</text>
<text x="77.7" y="168.5">12pF</text>
<text x="127.8" y="173.1">TP8</text>
<text x="136" y="168.5">20pF</text>
<text x="72.9" y="176.1">GND</text>
<text x="85.6" y="174.9">GND</text>
<text x="97" y="174.9">GND</text>
<text x="108.5" y="174.9">GND</text>
<text x="117.3" y="179.9">GND</text>
<text x="127.8" y="175.6">TX</text>
</g>
<g font-size="1.8" fill="#725600">
<text x="34.5" y="27.5">RESET</text>
<text x="35.5" y="35.2">SCLK</text>
<text x="37.8" y="32.6">CS</text>
<text x="35.7" y="37.7">MOSI</text>
<text x="35.7" y="40.2">MISO</text>
<text x="29.5" y="47.9">GPIO2</text>
<text x="24.5" y="148.2">DIS1</text>
<text x="14.4" y="150.7">DIS2</text>
</g>
<g font-size="1.8" fill="#a90000">
<text x="43.1" y="26.4">2</text>
<text x="74.3" y="29">12</text>
<text x="74.9" y="26.4">5</text>
<text x="250.1" y="29">3</text>
<text x="253.7" y="25.5" transform="rotate(-90 253.7 25.5)">4</text>
<text x="256.5" y="29">1</text>
<text x="42.5" y="31.5">11</text>
<text x="43.1" y="34">8</text>
<text x="74.9" y="31.5">1</text>
<text x="253.7" y="34.4" transform="rotate(-90 253.7 34.4)">2</text>
<text x="43.1" y="36.6">7</text>
<text x="43.1" y="39.1">9</text>
<text x="74.3" y="36.6">13</text>
<text x="74.3" y="39.1">15</text>
<text x="74.3" y="41.7">25</text>
<text x="42.5" y="44.2">10</text>
<text x="43.1" y="46.7">4</text>
<text x="74.3" y="44.2">28</text>
<text x="74.3" y="46.7">22</text>
<text x="43.1" y="49.3">3</text>
<text x="74.3" y="49.3">27</text>
<text x="42.5" y="54.4">30</text>
<text x="42.5" y="56.9">31</text>
<text x="42.5" y="59.4">32</text>
<text x="74.3" y="56.9">21</text>
<text x="74.3" y="59.4">26</text>
<text x="74.9" y="54.4">6</text>
<text x="42.5" y="64.5">14</text>
<text x="74.3" y="62">29</text>
<text x="42.5" y="69.6">23</text>
<text x="74.3" y="67.1">19</text>
<text x="74.3" y="69.6">20</text>
<text x="42.5" y="72.1">24</text>
<text x="42.5" y="77.2">33</text>
<text x="74.3" y="72.1">18</text>
<text x="74.3" y="77.2">17</text>
<text x="256.3" y="85.8" transform="rotate(-90 256.3 85.8)">1</text>
<text x="188.5" y="133.1">4</text>
<text x="188.5" y="136.9">5</text>
<text x="206.3" y="133.1">3</text>
<text x="206.3" y="136.9">2</text>
<text x="226.6" y="134.4">1</text>
<text x="226.6" y="136.9">2</text>
<text x="250.8" y="134.4">6</text>
<text x="250.8" y="136.9">5</text>
<text x="274.9" y="134.4">1</text>
<text x="188.5" y="140.7">6</text>
<text x="206.3" y="140.7">1</text>
<text x="226.6" y="139.4">3</text>
<text x="250.8" y="139.4">4</text>
<text x="269.8" y="139.4">1</text>
<text x="38.1" y="149.6">16</text>
<text x="38.7" y="147.1">1</text>
<text x="63.5" y="148.3">13</text>
<text x="38.7" y="154.7">2</text>
<text x="63.5" y="154.7">12</text>
<text x="38.7" y="161">3</text>
<text x="64.1" y="161">9</text>
<text x="119.9" y="173.7">2</text>
<text x="124.2" y="170.9" transform="rotate(-90 124.2 170.9)">1</text>
</g>
<g font-size="1.8" fill="#0f0f0f">
<text x="227.5" y="28.9">XOSC_Q2</text>
<text x="271.8" y="28.9">XOSC_Q1</text>
<text x="37.8" y="44.1">SW2</text>
<text x="37.8" y="49.2">SW1</text>
<text x="33.2" y="54.3">XOSC_Q1</text>
<text x="33.2" y="56.8">XOSC_Q2</text>
<text x="77.5" y="69.5">LNA-</text>
<text x="77.5" y="67">LNA+</text>
<text x="77.5" y="77.1">TRX-PA</text>
<text x="206.9" y="72">LNA+</text>
<text x="278.1" y="75.9">RX</text>
<text x="206.9" y="79.7">LNA-</text>
<text x="129.6" y="89.8">TRX-PA</text>
<text x="195.6" y="89.8">EXT-PA</text>
<text x="181.6" y="133">RX</text>
<text x="210.8" y="133">SW1</text>
<text x="181.6" y="140.6">TX</text>
<text x="210.8" y="140.6">SW2</text>
<text x="30.6" y="160.9">EXT-PA</text>
<text x="148.6" y="160.9">TX</text>
</g>
<g font-size="1.8" fill="#989898">
<text x="90.4" y="164.7">C18</text>
<text x="90.4" y="167.2">20pF</text>
<text x="101.9" y="164.7">C22</text>
<text x="101.9" y="167.2">20pF</text>
<text x="113.3" y="164.7">C25</text>
<text x="113.3" y="167.2">20pF</text>
</g>
</svg>
